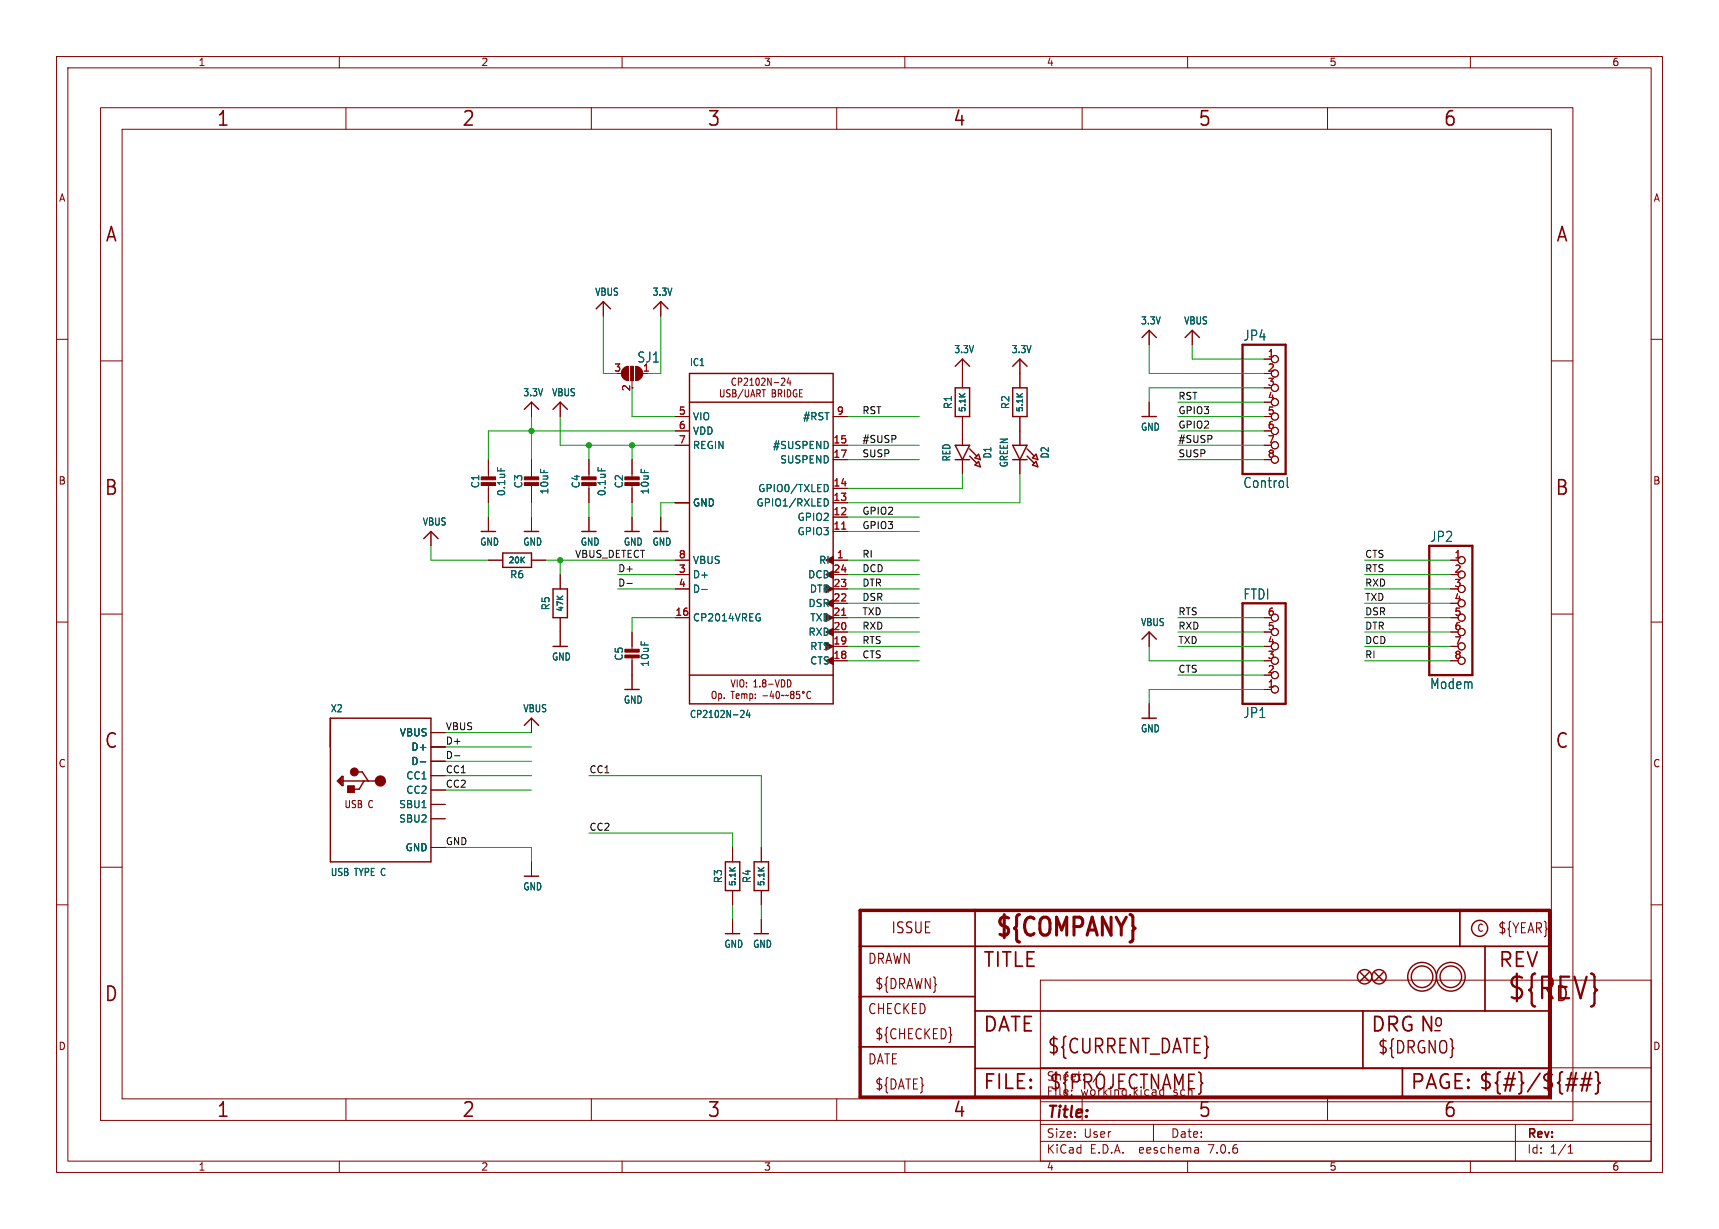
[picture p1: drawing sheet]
<svg xmlns="http://www.w3.org/2000/svg" width="304mm" height="217mm" viewBox="0 0 304 217" stroke-linecap="round" stroke-linejoin="round" font-family="sans-serif">
<g fill="none" stroke="#840000" stroke-width=".18">
<path d="M10 10h284v197.3h-284zM12 12h280v193.3h-280zM17.8 19h260.3v179.1h-260.3zM60 10v2M61.2 19v3.9M104.6 19v3.9M110 10v2M148 19v3.9M160 10v2M191.3 19v3.9M210 10v2M234.7 19v3.9"/>
<path d="M260 10v2M21.6 22.9h252.7v171.4h-252.7zM10 60h2M106.7 53.3v2.6M116.8 53.3v2.6M203.2 58.4v2.6M210.8 58.4v2.6M292 60h2M17.8 63.8h3.8M94 71.1v2.6M99.1 71.1v2.6M109.2 66h.9"/>
<path d="M111.8 66.4v2.2M119.4 73.7h2.5M119.4 76.2h2.5M119.4 78.7h2.5M127.4 68.9v1l.2 .3 .3-.1 .1-.2v-1M129.1 69l-.4-.1-.2 .3 .1 .3 .4 .2v.4l-.1 .1-.4-.1M129.6 68.9h.3l.2 .3-.2 .3 .2 .1 .1 .3-.2 .3h-.4zM129.6 69.5h.3M130.1 67l-.1-.1a.62 .62 0 0 0-.6 .5 .62 .62 0 0 0 .4 .7l.3-.1M130.6 67.5l.5-.1v-.5h-.5v1.2M131.4 68.9l-.9 1.6M131.6 67l.4-.1 .2 .3-.7 .9h.7"/>
<path d="M131.8 68.9v1l.2 .3 .3-.1 .1-.2v-1M132.6 68.1h.6M132.6 67.2l.3-.3v1.2M132.7 70.2l.4-1.3 .4 1.3M132.8 69.8h.6M133.8 66.9h.1a.72 .72 0 0 1 0 1.2 .94 .94 0 0 1-.1-1.2zM133.8 69.6l.5-.1 .1-.2-.1-.3-.5-.1v1.3M134.1 69.6l.3 .6M134.7 67l.4-.1 .2 .3-.7 .9h.7M134.7 68.9h.7M135.1 68.9v1.3M136.4 66.9v1.2l-.6-1.2v1.2"/>
<path d="M136.5 68.9h.4l.2 .3-.2 .3 .2 .1 .1 .3-.2 .3h-.5zM136.5 69.5h.4M136.9 67.7h.8M137.6 69.6l.5-.1 .1-.2-.1-.3-.5-.1v1.3M137.9 69.6l.3 .6M138.2 67l.4-.1 .2 .3-.7 .9h.7M138.7 68.9v1.3M139.2 68.9a.67 .67 0 0 1 .7 .5 .67 .67 0 0 1-.3 .7l-.4 .1zM139.5 66.8l-.3 .9h.7M139.7 67.3v.8M140.9 69a.62 .62 0 0 0-.7 .5 .62 .62 0 0 0 .4 .7l.3-.1v-.5h-.2M141.4 69.5h.3"/>
<path d="M141.9 68.9h-.5v1.3h.5M147.3 73.7h2.6M147.3 78.7h2.6M170.2 63.5v5.1M170.2 73.7v5M180.3 63.5v5.1M180.3 73.7v5M203.2 71.1v2.6M223.5 63.5h1.3M223.5 68.6h1.3M223.5 73.7h1.3M223.5 76.2h1.3"/>
<path d="M223.5 78.7h1.3M274.3 63.8h3.8M76.2 94v2.5M86.4 99.1h2.5M86.4 81.3v3.3M86.4 85.6v3.3M86.4 91.4v2.6M94 81.3v3.3M94 85.6v3.3M94 91.4v2.6M94 99.1h2.5M104.1 81.3v3.3"/>
<path d="M104.1 85.6v3.3M104.1 91.4v2.6M111.8 81.3v3.3M111.8 85.6v3.3M111.8 91.4v2.6M116.8 91.4v2.6M119.4 99.1h2.5M119.4 88.9h2.5M147.3 99.1h2.6M147.3 81.3h2.6M147.3 94h2.6M147.3 91.4h2.6"/>
<path d="M147.3 88.9h2.6M147.3 86.4h2.6M170.2 81.3v2.5M180.3 81.3v2.5M223.5 81.3h1.3M256.5 99.1h1.3M10 110h2M17.8 108.6h3.8M99.1 101.6v2.5M99.1 109.2v5.1M111.8 111.8v3.3M111.8 116.1v5.8"/>
<path d="M119.4 109.2h2.5M119.4 104.1h2.5M119.4 101.6h2.5M147.3 116.8h2.6M147.3 111.8h2.6M147.3 109.2h2.6M147.3 114.3h2.6M147.3 106.7h2.6M147.3 104.1h2.6M147.3 101.6h2.6M203.2 111.8v2.5M223.5 116.8h1.3"/>
<path d="M223.5 111.8h1.3M223.5 109.2h1.3M256.5 116.8h1.3M256.5 111.8h1.3M256.5 109.2h1.3M256.5 114.3h1.3M256.5 104.1h1.3M274.3 108.6h3.8M292 110h2M76.2 129.5h2.5M76.2 137.2h2.5M76.2 132.1h2.5"/>
<path d="M76.2 134.6h2.5M76.2 139.7h2.5M94 127v2.5M126.1 122.3h.3l.2 .1v.7l-.2 .4-.4-.2-.1-.6zM127.1 122.7h.3l.2 .2-.1 .6h-.4M127.1 122.7v1.2M128.1 123.4v.1M129.2 122.3h.7M129.3 120.2l.3 1.3 .4-1.3M129.6 122.3v1.2M130.2 123.1l.5-.1-.1-.3h-.3l-.1 .2v.6h.4M130.4 120.2v1.3"/>
<path d="M131 120.3l.3-.1 .2 .2v.7l-.2 .4-.4-.2-.1-.7zM131.2 122.7v.8M131.2 122.8l.3-.1 .1 .2M131.6 122.9l.2-.2h.2l.1 .8M131.6 122.9v.6M132 120.7v.1M132 121.4v.1M132.6 122.7h.3l.2 .2-.1 .6h-.4M132.6 122.7v1.2M133.3 121.5h.6M133.3 120.6l.3-.4v1.3M133.6 122.7v.2"/>
<path d="M133.6 123.4v.1M134.4 121.4v.1M135 120.8l-.2-.3 .2-.3 .3 .1 .1 .1-.2 .4M135 120.8h.2M135 120.8l-.2 .2M135.2 120.8l.2 .2M137.1 120.2l.3 1.3 .4-1.3M138.8 120.9l-.2-.6-.4-.1v1.3M139.9 120.9l-.2-.6-.5-.1v1.3M140 122.3h.3l.1 .2-.2 .3M140 122.8h.2M140.2 122.8l.2 .2v.3l-.1 .2h-.3"/>
<path d="M141.4 122.3h-.5l-.1 .6 .2-.2 .3 .1 .1 .6-.2 .1-.4-.1M143.3 122.4v-.1a.62 .62 0 0 0-.7 .5 .62 .62 0 0 0 .4 .7l.3-.1M203.2 124.5v2.5M223.5 121.9h1.3M10 160h2M17.8 153.4h3.8M76.2 149.9h2.5M76.2 142.2h2.5M76.2 144.8h2.5M94 152.4v2.5M129.5 149.9v2.5M129.5 157.5v2.5"/>
<path d="M134.6 149.9v2.5M134.6 157.5v2.5M274.3 153.4h3.8M292 160h2M129.5 162.6v2.5M134.6 162.6v2.5M184 173.3h108v32h-108zM61.2 194.3v3.8M104.6 194.3v3.8M148 194.3v3.8M184 198.8h108M184 194.8h108"/>
<path d="M184 188.8h108M191.3 194.3v3.8M204 198.8v3M234.7 194.3v3.8M268 198.8v6.5M60 205.3v2M110 205.3v2M160 205.3v2M184 201.8h108M210 205.3v2M211.8 203l.1 .9M211.9 203.8l-.1 .1"/>
<path d="M211.9 203.3h-.1M260 205.3v2M277.3 203.9h.8M277.3 202.8l.4-.4v1.5"/>
<circle cx="225.4" cy="68.6" r=".63"/>
<circle cx="225.4" cy="63.5" r=".63"/>
<circle cx="225.4" cy="66" r=".63"/>
<circle cx="225.4" cy="76.2" r=".63"/>
<circle cx="225.4" cy="73.7" r=".63"/>
<circle cx="225.4" cy="71.1" r=".63"/>
<circle cx="225.4" cy="78.7" r=".63"/>
<circle cx="225.4" cy="81.3" r=".63"/>
<circle cx="258.4" cy="99.1" r=".63"/>
<circle cx="225.4" cy="109.2" r=".63"/>
<circle cx="225.4" cy="119.4" r=".63"/>
<circle cx="225.4" cy="111.8" r=".63"/>
<circle cx="225.4" cy="114.3" r=".63"/>
<circle cx="225.4" cy="116.8" r=".63"/>
<circle cx="258.4" cy="104.1" r=".63"/>
<circle cx="258.4" cy="114.3" r=".63"/>
<circle cx="258.4" cy="106.7" r=".63"/>
<circle cx="258.4" cy="116.8" r=".63"/>
<circle cx="258.4" cy="101.6" r=".63"/>
<circle cx="258.4" cy="109.2" r=".63"/>
<circle cx="258.4" cy="111.8" r=".63"/>
<circle cx="142.1" cy="122.4" r=".17"/>
<circle cx="225.4" cy="121.9" r=".63"/>
</g>
<g fill="none" stroke="#840000" stroke-width=".25">
<path d="M105.4 54.6l1.3-1.3 1.2 1.3M115.6 54.6l1.2-1.3 1.3 1.3M201.9 59.7l1.3-1.3 1.3 1.3M209.5 59.7l1.3-1.3 1.3 1.3M92.7 72.4l1.3-1.3 1.2 1.3M97.8 72.4l1.3-1.3 1.2 1.3M121.9 66h25.4v58.5h-25.4zM121.9 71.1h25.4M168.9 78.7h2.5l-1.2 2.6zM168.9 68.6h2.5v5.1h-2.5zM168.9 64.8l1.3-1.3 1.2 1.3M171.4 79.4l1.3 1.2"/>
<path d="M179.1 78.7h2.5l-1.3 2.6zM179.1 68.6h2.5v5.1h-2.5zM179.1 64.8l1.2-1.3 1.3 1.3M181.6 79.4l1.3 1.2M201.9 73.7h2.6M74.9 95.2l1.3-1.2 1.3 1.2M85.1 94h2.5M88.9 97.8h5.1v2.5h-5.1zM92.7 94h2.5M102.9 94h2.5M110.5 94h2.5M115.6 94h2.5"/>
<path d="M168.9 81.3h2.5M171.4 80.6l1.3 1.3M172.4 81l.6-.7 .4 1zM172.4 82.2l.6-.6 .4 .9zM179.1 81.3h2.5M181.6 80.6l1.3 1.3M182.6 81l.6-.7 .3 1zM182.6 82.2l.6-.6 .3 .9zM97.8 114.3h2.5M97.8 104.1h2.5v5.1h-2.5zM121.9 119.4h25.4M201.9 113l1.3-1.2 1.3 1.2"/>
<path d="M58.4 127h17.8v25.4h-17.8zM58.4 127v5.1M59.9 138.1l.4-.4v.8l-.2-.2v-.2M60.5 137.3h.2v1.6h-.2l-.8-.8zM60.5 137.3v1.4M60.7 138.1h6.6M63.1 136.5h1l1 1.6M64.4 138.1l-.9 1.4h-1.2M92.7 128.3l1.3-1.3 1.2 1.3M110.5 121.9h2.5M201.9 127h2.6M92.7 154.9h2.5"/>
<path d="M128.3 152.4h2.5v5.1h-2.5zM133.3 152.4h2.6v5.1h-2.6zM128.3 165.1h2.5M133.3 165.1h2.6M240.5 172l1.6 1.5M242.1 172l-1.6 1.5M243.1 172l1.5 1.5M244.6 172l-1.5 1.5"/>
<circle cx="241.3" cy="172.7" r="1.27"/>
<circle cx="243.8" cy="172.7" r="1.27"/>
<circle cx="251.5" cy="172.7" r="2.54"/>
<circle cx="251.5" cy="172.7" r="1.9"/>
<circle cx="256.5" cy="172.7" r="2.54"/>
<circle cx="256.5" cy="172.7" r="1.9"/>
<circle cx="261.6" cy="164.2" r="1.42"/>
</g>
<g fill="#840000" stroke="#840000" stroke-width=".18">
<path d="M102.9 85.3h2.5v.6h-2.5z"/>
<path d="M102.9 84.3h2.5v.5h-2.5z"/>
<path d="M112.4 64.8a1.27 1.27 0 0 1 1.3 1.2 1.27 1.27 0 0 1-1.3 1.3z"/>
<path d="M111.5 64.8h.5v2.5h-.5z"/>
<path d="M110.2 65.1l.4-.2 .5-.1v2.5a1.27 1.27 0 0 1-1.1-.8 1.27 1.27 0 0 1 .2-1.4z"/>
<path d="M85.1 85.3h2.5v.6h-2.5z"/>
<path d="M85.1 84.3h2.5v.5h-2.5z"/>
<path d="M92.7 85.3h2.5v.6h-2.5z"/>
<path d="M92.7 84.3h2.5v.5h-2.5z"/>
<path d="M110.5 115.8h2.5v.5h-2.5z"/>
<path d="M110.5 114.8h2.5v.5h-2.5z"/>
<path d="M61.5 139h1.2v1.2h-1.2z"/>
<path d="M110.5 85.3h2.5v.6h-2.5z"/>
<path d="M110.5 84.3h2.5v.5h-2.5z"/>
<circle cx="62.7" cy="136.5" r=".7"/>
</g>
<path d="M88 82.7v.6M105.7 82.7v.6M145.7 88.2a.64 .64 0 0 1 .8 .6 .64 .64 0 0 1-.8 .7M146 85.7a.68 .68 0 0 1 .5 .6 .68 .68 0 0 1-.5 .6M227.6 84.4v1.5l.2 .3M124.1 104.2h1M134.2 109.3h.2v.4l-.2 .1M134.3 108.5l.1 .1M74.3 134.7h1M131.1 125.6l.4 .1 .1 .3-.7 .9h.7M132.2 125.6l-.2 .9h.7M132.5 126v.9" fill="none" stroke="#006464" stroke-width=".18"/>
<path d="M219.7 61h7.6v22.8h-7.6zM252.7 96.5h7.6v22.9h-7.6zM219.7 106.7h7.6v17.8h-7.6z" fill="none" stroke="#840000" stroke-width=".41"/>
<circle cx="67.3" cy="138.1" r=".5" fill="none" stroke="#840000" stroke-width="1"/>
<g fill="#840000" stroke="#840000" stroke-width=".25">
<path d="M146 113.7l1.3 .6-1.3 .6z"/>
<path d="M146 108.6l1.3 .6-1.3 .7z"/>
<path d="M146 103.5l1.3 .6-1.3 .7z"/>
<path d="M146 116.8l1.3-.6v1.3z"/>
<path d="M146 111.8l1.3-.7v1.3z"/>
<path d="M146 106.7l1.3-.7v1.3z"/>
<path d="M146 101.6l1.3-.6v1.2z"/>
<path d="M146 99.1l1.3-.7v1.3z"/>
</g>
<path d="M148.8 93.6h.8M148.8 108.8h.8" fill="none" stroke="#a90000" stroke-width=".18"/>
<path d="M152.1 161h121.9v33h-121.9z" fill="none" stroke="#840000" stroke-width=".61"/>
<path d="M152.1 176.2h20.3M152.1 167.3h121.9M172.4 161v33M172.4 178.8h101.6M241 178.8v10.1M258.1 161v6.3M262.6 167.3v11.5M152.1 185.1h20.3M172.4 188.9h101.6M248 188.9v5.1" fill="none" stroke="#840000" stroke-width=".3"/>
<path d="M276.9 191.8h1.8M277.1 190.8h1.9M278.7 189.7l-.7 3.2M279.4 191.8h1.9M279.7 190.8h1.8M280.4 189.7l-.7 3.2M281.3 189.7l-.8 3.2M282.1 189.5l.4 .2 .1 .2v1.2l.3 .4-.3 .3v1.2l-.1 .3-.4 .1" fill="none" stroke="#840000" stroke-width=".32"/>
<path d="M168.2 182.9l.1 .1-.1 .1" fill="none" stroke="#840000" stroke-width=".19"/>
<path d="M110.9 103.2h.9M80.4 133.6h.9" fill="none" stroke="#0f0f0f" stroke-width=".18"/>
<g fill="none" stroke="#009600" stroke-width=".18">
<path d="M106.7 55.9v10.1h2.5M116.8 55.9v10.1h-2.5M94 73.7v7.6M99.1 73.7v5h20.3M104.1 78.7v2.6M111.8 68.6v5.1h7.6M111.8 78.7v2.6M119.4 76.2h-33v5.1M149.9 73.7h12.7M149.9 78.7h12.7M203.2 61v5h20.3M208.3 73.7h15.2"/>
<path d="M208.3 78.7h15.2M208.3 76.2h15.2M208.3 71.1h15.2M210.8 61v2.5h12.7M223.5 68.6h-20.3v2.5M76.2 96.5v2.6h10.2M86.4 88.9v2.5M94 88.9v2.5M96.5 99.1h22.9M99.1 99.1v2.5M104.1 88.9v2.5M111.8 88.9v2.5"/>
<path d="M119.4 88.9h-2.6v2.5M149.9 94h12.7M149.9 99.1h12.7M149.9 91.4h12.7M149.9 81.3h12.7M170.2 83.8v2.6h-20.3M180.3 83.8v5.1h-30.4M208.3 81.3h15.2M241.3 99.1h15.2M109.2 104.1h10.2M109.2 101.6h10.2M119.4 109.2h-7.6v2.6"/>
<path d="M149.9 109.2h12.7M149.9 114.3h12.7M149.9 111.8h12.7M149.9 116.8h12.7M149.9 106.7h12.7M149.9 104.1h12.7M149.9 101.6h12.7M203.2 114.3v2.5h20.3M208.3 109.2h15.2M208.3 114.3h15.2M208.3 111.8h15.2M208.3 119.4h15.2"/>
<path d="M241.3 109.2h15.2M241.3 114.3h15.2M241.3 111.8h15.2M241.3 116.8h15.2M241.3 106.7h15.2M241.3 104.1h15.2M241.3 101.6h15.2M78.7 137.2h15.3M78.7 139.7h15.3M78.7 129.5h15.3M78.7 132.1h15.3M78.7 134.6h15.3"/>
<path d="M104.1 137.2h30.5v12.7M223.5 121.9h-20.3v2.6M78.7 149.9h15.3v2.5M104.1 147.3h25.4v2.6M129.5 160v2.6M134.6 160v2.6"/>
</g>
<g fill="#009600" stroke="#009600" stroke-width=".18">
<circle cx="99.1" cy="99.1" r=".46"/>
<circle cx="104.1" cy="78.7" r=".46"/>
<circle cx="94" cy="76.2" r=".46"/>
<circle cx="111.8" cy="78.7" r=".46"/>
</g>
<text font-size="5.3" fill="#840000" x="266.4" y="177.3">${REV}</text>
<text font-size="4.4" fill="#840000" x="175.7" y="166.3">${COMPANY}</text>
<g font-size="3.5" fill="#840000">
<text x="38.2" y="22.7">1</text>
<text x="81.6" y="22.7">2</text>
<text x="125" y="22.7">3</text>
<text x="168.4" y="22.7">4</text>
<text x="211.8" y="22.7">5</text>
<text x="255.1" y="22.7">6</text>
<text x="18.5" y="43.1">A</text>
<text x="275" y="43.1">A</text>
<text x="18.3" y="87.9">B</text>
<text x="274.9" y="87.9">B</text>
<text x="18.3" y="132.7">C</text>
<text x="274.9" y="132.7">C</text>
<text x="173.7" y="171.4">TITLE</text>
<text x="264.8" y="171.4">REV</text>
<text x="18.3" y="177.4">D</text>
<text x="274.9" y="177.4">D</text>
<text x="173.7" y="182.9">DATE</text>
<text x="242.3" y="182.9">DRG N</text>
<text x="185.1" y="186.7">${CURRENT_DATE}</text>
<text x="38.2" y="197.9">1</text>
<text x="81.6" y="197.9">2</text>
<text x="125" y="197.9">3</text>
<text x="168.4" y="197.9">4</text>
<text x="173.7" y="193">FILE:</text>
<text x="185.4" y="193">${PROJECTNAME}</text>
<text x="211.8" y="197.9">5</text>
<text x="249.3" y="193">PAGE: ${#}/${##}</text>
<text x="255.1" y="197.9">6</text>
</g>
<g font-size="3" fill="#840000">
<text x="253.4" y="181.9">o</text>
<text x="243.5" y="186.6">${DRGNO}</text>
</g>
<text font-size="2.8" fill="#840000" x="185" y="198.2">Title:</text>
<text font-size="2.7" fill="#840000" x="157.5" y="165.3">ISSUE</text>
<g font-size="2.5" fill="#006464">
<text x="112.6" y="64.3">SJ1</text>
<text x="219.8" y="60.5">JP4</text>
<text x="219.8" y="86.5">Control</text>
<text x="252.8" y="96">JP2</text>
<text x="219.8" y="106.2">FTDI</text>
<text x="252.8" y="122.1">Modem</text>
<text x="219.8" y="127.2">JP1</text>
</g>
<g font-size="2.5" fill="#840000">
<text x="264.8" y="165.3">${YEAR}</text>
<text x="153.4" y="170.7">DRAWN</text>
<text x="153.4" y="179.6">CHECKED</text>
<text x="154.6" y="175.2">${DRAWN}</text>
<text x="154.6" y="184">${CHECKED}</text>
<text x="153.4" y="188.5">DATE</text>
<text x="154.6" y="192.9">${DATE}</text>
</g>
<g font-size="2.1" fill="#840000">
<text x="185" y="191.3">Sheet:</text>
<text x="193.2" y="191.3">/</text>
<text x="185" y="194">File:</text>
<text x="191" y="194">working.kicad_sch</text>
<text x="185" y="201.4">Size:</text>
<text x="191.6" y="201.4">User</text>
<text x="207" y="201.4">Date:</text>
<text x="270" y="201.6">Rev:</text>
<text x="185" y="204.2">KiCad</text>
<text x="192.7" y="204.2">E.D.A.</text>
<text x="201.6" y="204.2">eeschema</text>
<text x="213.9" y="204.2">7.0.6</text>
<text x="270" y="204.2">Id:</text>
<text x="274" y="204.2">1/1</text>
</g>
<g font-size="1.8" fill="#840000">
<text x="35" y="11.9">1</text>
<text x="85" y="11.9">2</text>
<text x="135" y="11.9">3</text>
<text x="185" y="11.9">4</text>
<text x="235" y="11.9">5</text>
<text x="285" y="11.9">6</text>
<text x="10.3" y="35.9">A</text>
<text x="292.3" y="35.9">A</text>
<text x="10.3" y="85.9">B</text>
<text x="292.2" y="85.9">B</text>
<text x="135.4" y="122.8">Temp:</text>
<text x="10.3" y="135.9">C</text>
<text x="292.2" y="135.9">C</text>
<text x="60.8" y="143.1">USB C</text>
<text x="261.1" y="165">C</text>
<text x="10.3" y="185.9">D</text>
<text x="292.2" y="185.9">D</text>
<text x="35" y="207.2">1</text>
<text x="85" y="207.2">2</text>
<text x="135" y="207.2">3</text>
<text x="185" y="207.2">4</text>
<text x="235" y="207.2">5</text>
<text x="285" y="207.2">6</text>
</g>
<g font-size="1.8" fill="#006464">
<text x="105.1" y="52.5">VBUS</text>
<text x="115.3" y="52.5">3.3V</text>
<text x="201.6" y="57.6">3.3V</text>
<text x="209.3" y="57.6">VBUS</text>
<text x="121.9" y="64.9">IC1</text>
<text x="168.6" y="62.7">3.3V</text>
<text x="178.8" y="62.7">3.3V</text>
<text x="92.4" y="70.3">3.3V</text>
<text x="97.5" y="70.3">VBUS</text>
<text x="122.4" y="74.5">VIO</text>
<text x="122.4" y="77.1">VDD</text>
<text x="141.9" y="74.5">#RST</text>
<text x="168.5" y="72.5" transform="rotate(-90 168.5 72.5)">R1</text>
<text x="178.7" y="72.5" transform="rotate(-90 178.7 72.5)">R2</text>
<text x="201.6" y="76.4">GND</text>
<text x="122.4" y="79.6">REGIN</text>
<text x="136.6" y="79.6">#SUSPEND</text>
<text x="137.8" y="82.1">SUSPEND</text>
<text x="168.2" y="81.7" transform="rotate(-90 168.2 81.7)">RED</text>
<text x="175.5" y="81.2" transform="rotate(-90 175.5 81.2)">D1</text>
<text x="178.4" y="82.8" transform="rotate(-90 178.4 82.8)">GREEN</text>
<text x="185.6" y="81.2" transform="rotate(-90 185.6 81.2)">D2</text>
<text x="84.9" y="86.5" transform="rotate(-90 84.9 86.5)">C1</text>
<text x="89.5" y="87.8" transform="rotate(-90 89.5 87.8)">0.1uF</text>
<text x="92.6" y="86.5" transform="rotate(-90 92.6 86.5)">C3</text>
<text x="97.1" y="87.5" transform="rotate(-90 97.1 87.5)">10uF</text>
<text x="102.7" y="86.5" transform="rotate(-90 102.7 86.5)">C4</text>
<text x="107.3" y="87.8" transform="rotate(-90 107.3 87.8)">0.1uF</text>
<text x="110.3" y="86.5" transform="rotate(-90 110.3 86.5)">C2</text>
<text x="114.9" y="87.5" transform="rotate(-90 114.9 87.5)">10uF</text>
<text x="122.4" y="89.8">GND</text>
<text x="133.7" y="89.8">GPIO1/RXLED</text>
<text x="134" y="87.2">GPIO0/TXLED</text>
<text x="74.6" y="93.1">VBUS</text>
<text x="140.9" y="94.8">GPIO3</text>
<text x="140.9" y="92.3">GPIO2</text>
<text x="84.8" y="96.7">GND</text>
<text x="92.4" y="96.7">GND</text>
<text x="102.6" y="96.7">GND</text>
<text x="110.2" y="96.7">GND</text>
<text x="115.3" y="96.7">GND</text>
<text x="122.4" y="99.9">VBUS</text>
<text x="144.7" y="99.9">RI</text>
<text x="90.1" y="102.5">R6</text>
<text x="122.4" y="102.5">D+</text>
<text x="122.4" y="105">D-</text>
<text x="142.8" y="102.5">DCD</text>
<text x="142.9" y="107.5">DSR</text>
<text x="143.1" y="105">DTR</text>
<text x="97.4" y="108" transform="rotate(-90 97.4 108)">R5</text>
<text x="122.4" y="110.1">CP2014VREG</text>
<text x="142.9" y="112.6">RXD</text>
<text x="143.2" y="110.1">TXD</text>
<text x="201.6" y="110.9">VBUS</text>
<text x="97.5" y="117">GND</text>
<text x="110.3" y="116.9" transform="rotate(-90 110.3 116.9)">C5</text>
<text x="114.9" y="118" transform="rotate(-90 114.9 118)">10uF</text>
<text x="143.2" y="117.7">CTS</text>
<text x="143.2" y="115.2">RTS</text>
<text x="110.2" y="124.6">GND</text>
<text x="58.4" y="126.2">X2</text>
<text x="70.6" y="130.4">VBUS</text>
<text x="92.4" y="126.2">VBUS</text>
<text x="121.9" y="127.2">CP2102N-24</text>
<text x="201.6" y="129.7">GND</text>
<text x="72.6" y="132.9">D+</text>
<text x="72.6" y="135.5">D-</text>
<text x="70.5" y="143.1">SBU1</text>
<text x="71.7" y="138">CC1</text>
<text x="71.7" y="140.6">CC2</text>
<text x="70.5" y="145.6">SBU2</text>
<text x="58.4" y="155.1">USB TYPE C</text>
<text x="71.6" y="150.7">GND</text>
<text x="92.4" y="157.6">GND</text>
<text x="127.9" y="156.3" transform="rotate(-90 127.9 156.3)">R3</text>
<text x="132.9" y="156.3" transform="rotate(-90 132.9 156.3)">R4</text>
<text x="128" y="167.8">GND</text>
<text x="133.1" y="167.8">GND</text>
</g>
<g font-size="1.8" fill="#a90000">
<text x="108.5" y="65.8">3</text>
<text x="113.6" y="65.8">1</text>
<text x="224.1" y="63.2">1</text>
<text x="224.1" y="65.8">2</text>
<text x="111.5" y="69.3" transform="rotate(-90 111.5 69.3)">2</text>
<text x="224.1" y="68.3">3</text>
<text x="224.1" y="70.9">4</text>
<text x="119.9" y="73.4">5</text>
<text x="119.9" y="75.9">6</text>
<text x="147.9" y="73.4">9</text>
<text x="224.1" y="73.4">5</text>
<text x="224.1" y="75.9">6</text>
<text x="119.9" y="78.5">7</text>
<text x="147.3" y="78.5">15</text>
<text x="147.3" y="81">17</text>
<text x="224.1" y="78.5">7</text>
<text x="224.1" y="81">8</text>
<text x="147.3" y="88.6">13</text>
<text x="147.3" y="86.1">14</text>
<text x="147.3" y="93.7">11</text>
<text x="147.3" y="91.2">12</text>
<text x="119.9" y="101.3">3</text>
<text x="119.9" y="98.8">8</text>
<text x="147.3" y="101.3">24</text>
<text x="147.9" y="98.8">1</text>
<text x="257.1" y="98.8">1</text>
<text x="257.1" y="101.3">2</text>
<text x="119.9" y="103.9">4</text>
<text x="147.3" y="106.4">22</text>
<text x="147.3" y="103.9">23</text>
<text x="257.1" y="103.9">3</text>
<text x="257.1" y="106.4">4</text>
<text x="119.3" y="109">16</text>
<text x="147.3" y="111.5">20</text>
<text x="147.3" y="109">21</text>
<text x="224.1" y="111.5">5</text>
<text x="224.1" y="109">6</text>
<text x="257.1" y="109">5</text>
<text x="257.1" y="111.5">6</text>
<text x="147.3" y="116.6">18</text>
<text x="147.3" y="114">19</text>
<text x="224.1" y="119.1">2</text>
<text x="224.1" y="116.6">3</text>
<text x="224.1" y="114">4</text>
<text x="257.1" y="114">7</text>
<text x="257.1" y="116.6">8</text>
<text x="224.1" y="121.7">1</text>
</g>
<g font-size="1.7" fill="#0f0f0f">
<text x="208.3" y="70.8">RST</text>
<text x="152.4" y="73.3">RST</text>
<text x="208.3" y="73.3">GPIO3</text>
<text x="208.3" y="75.9">GPIO2</text>
<text x="152.4" y="78.4">#SUSP</text>
<text x="152.4" y="80.9">SUSP</text>
<text x="208.3" y="80.9">SUSP</text>
<text x="208.3" y="78.4">#SUSP</text>
<text x="152.4" y="93.6">GPIO3</text>
<text x="152.4" y="91.1">GPIO2</text>
<text x="101.6" y="98.7">VBUS_DETECT</text>
<text x="109.2" y="101.3">D+</text>
<text x="152.4" y="101.3">DCD</text>
<text x="152.4" y="98.7">RI</text>
<text x="241.3" y="101.3">RTS</text>
<text x="241.3" y="98.7">CTS</text>
<text x="109.2" y="103.8">D-</text>
<text x="152.4" y="106.3">DSR</text>
<text x="152.4" y="103.8">DTR</text>
<text x="241.3" y="106.3">TXD</text>
<text x="241.3" y="103.8">RXD</text>
<text x="152.4" y="111.4">RXD</text>
<text x="152.4" y="108.9">TXD</text>
<text x="152.4" y="114">RTS</text>
<text x="208.3" y="111.4">RXD</text>
<text x="208.3" y="114">TXD</text>
<text x="208.3" y="108.9">RTS</text>
<text x="241.3" y="114">DCD</text>
<text x="241.3" y="108.9">DSR</text>
<text x="241.3" y="111.4">DTR</text>
<text x="152.4" y="116.5">CTS</text>
<text x="208.3" y="119">CTS</text>
<text x="241.3" y="116.5">RI</text>
<text x="78.7" y="131.7">D+</text>
<text x="78.7" y="129.2">VBUS</text>
<text x="78.7" y="134.3">D-</text>
<text x="78.7" y="136.8">CC1</text>
<text x="104.1" y="136.8">CC1</text>
<text x="78.7" y="139.4">CC2</text>
<text x="78.7" y="149.5">GND</text>
<text x="104.1" y="147">CC2</text>
</g>
<g font-size="1.4" fill="#006464">
<text x="171" y="73" transform="rotate(-90 171 73)">5.1K</text>
<text x="181.2" y="73" transform="rotate(-90 181.2 73)">5.1K</text>
<text x="89.8" y="99.9">20K</text>
<text x="99.9" y="108.4" transform="rotate(-90 99.9 108.4)">47K</text>
<text x="130.4" y="156.9" transform="rotate(-90 130.4 156.9)">5.1K</text>
<text x="135.4" y="156.9" transform="rotate(-90 135.4 156.9)">5.1K</text>
</g>
</svg>
